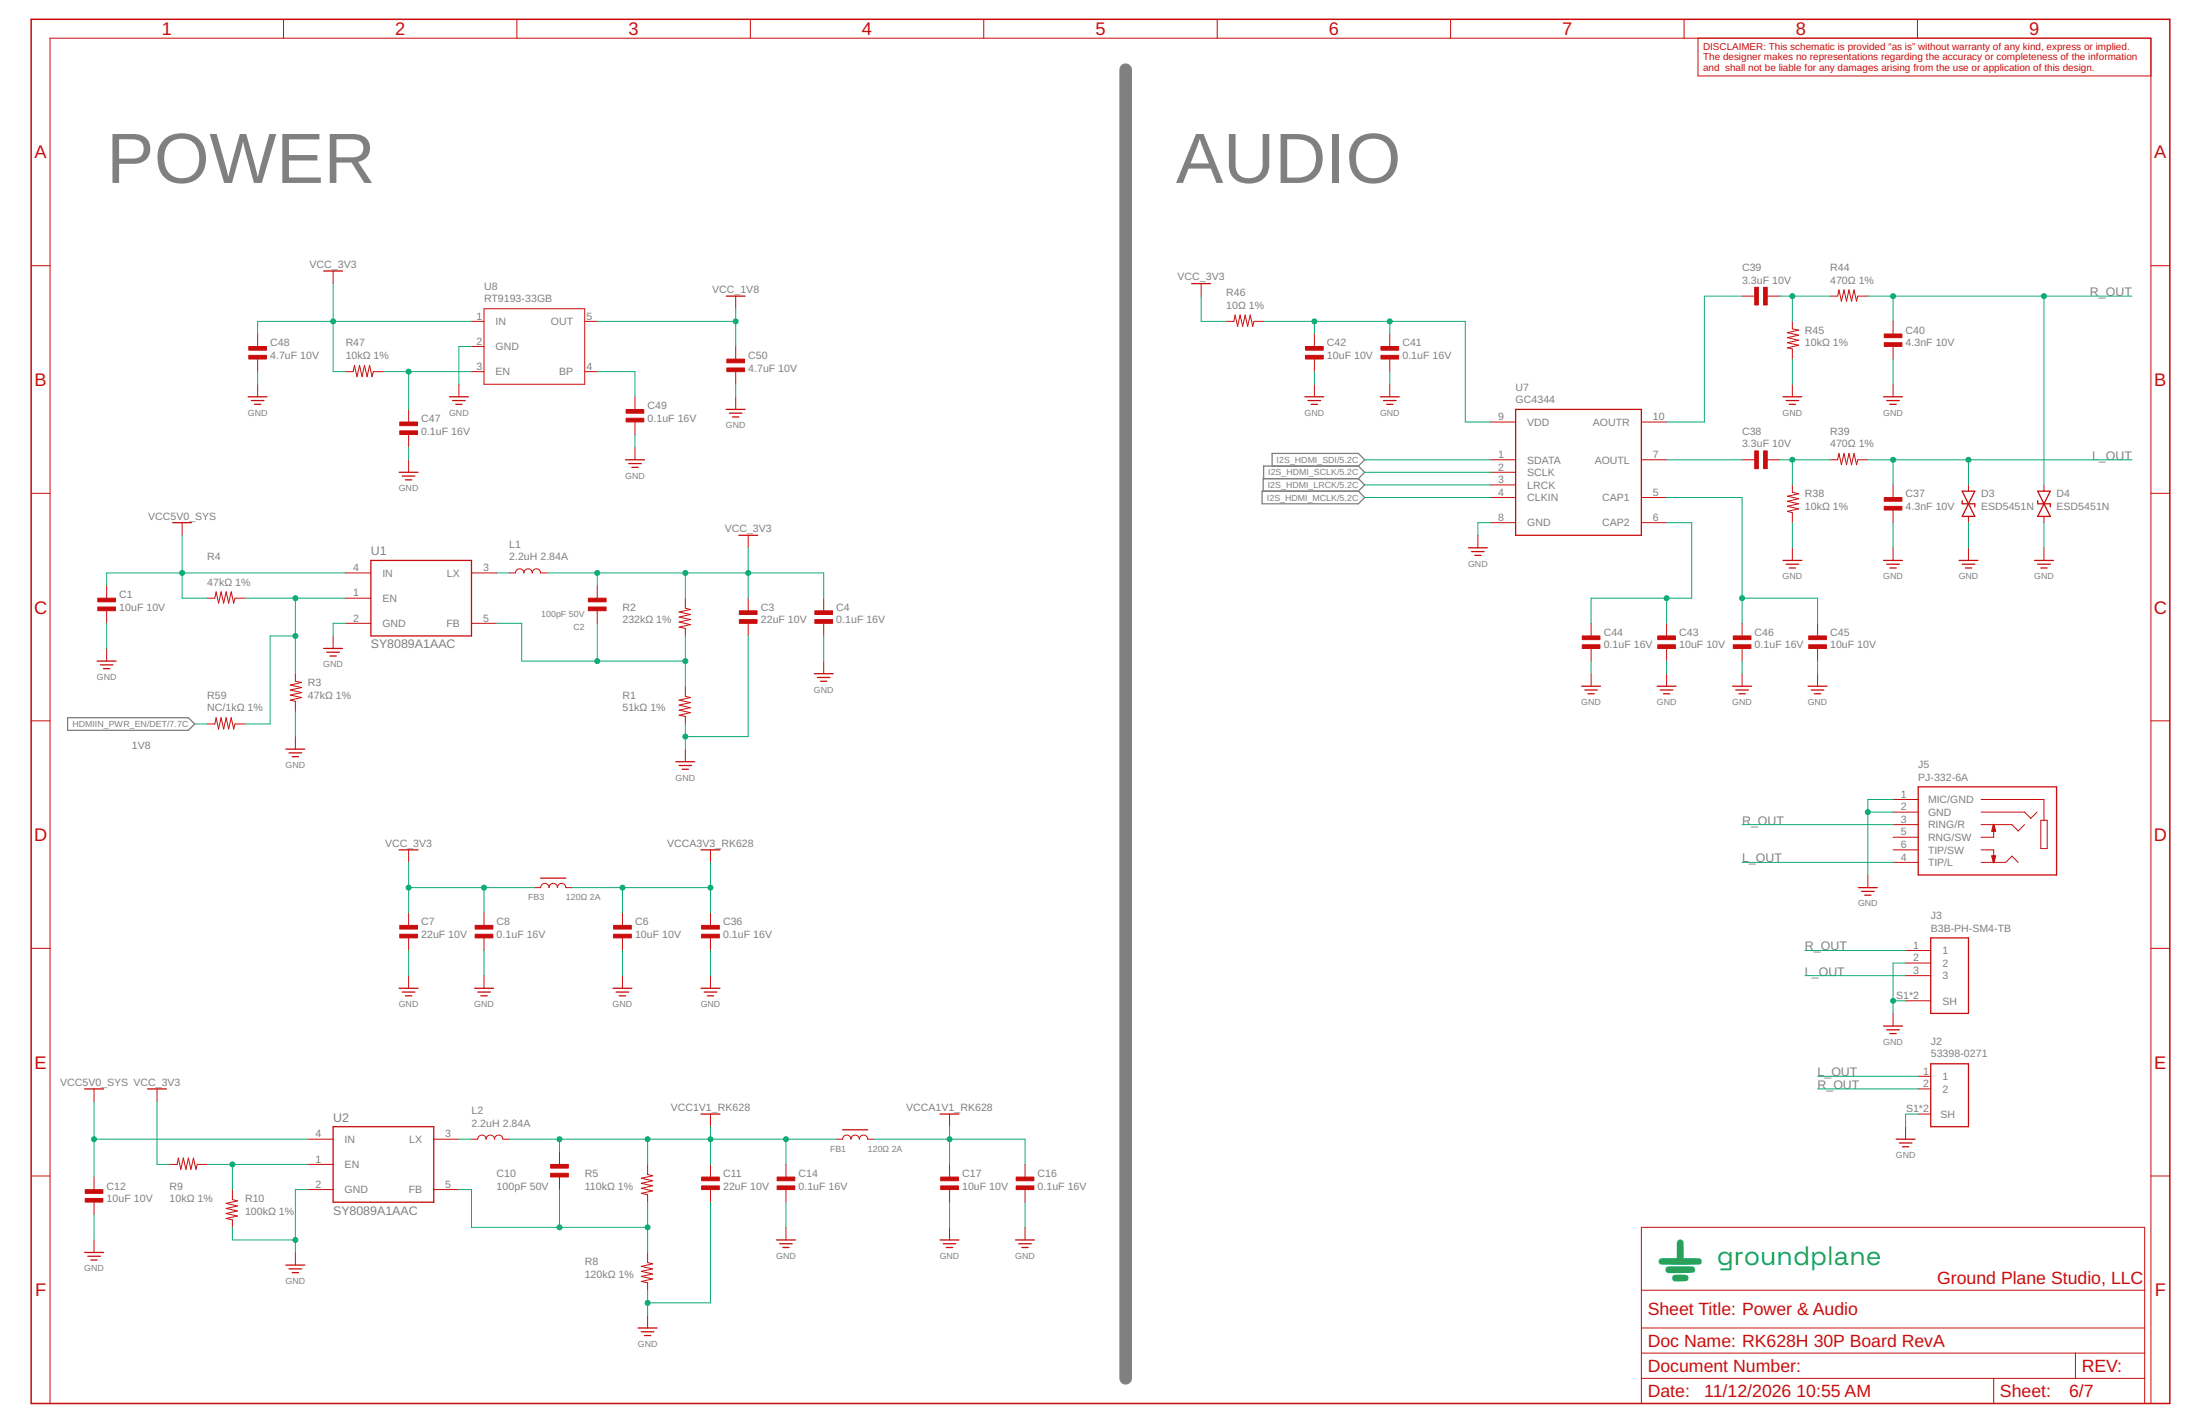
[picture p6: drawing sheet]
<svg xmlns="http://www.w3.org/2000/svg" width="432mm" height="279mm" viewBox="0 0 432 279" stroke-linecap="round" stroke-linejoin="round" font-family="sans-serif">
<path d="M220.9 13.7v256.7" fill="none" stroke="#808080" stroke-width="2.5"/>
<path d="M247.7 96.4h18.9l1.2 1.2-1.2 1.2h-18.9zM249.7 91.4v-2.4h16.9l1.2 1.2-1.2 1.2M266.6 91.4l1.2 1.3-1.2 1.2M266.6 93.9h-18.7v2.5M266.6 91.4h-18.6v2.5M266.6 93.9l1.2 1.2-1.2 1.3M13.3 140.8h23.7l1.2 1.2-1.2 1.3h-23.7z" fill="none" stroke="#808080" stroke-width=".25"/>
<g fill="none" stroke="#c90d0c" stroke-width=".2">
<path d="M55.6 3.8v3.7M101.5 3.8v3.7M147.3 3.8v3.7M193.1 3.8v3.7M238.9 3.8v3.7M284.7 3.8v3.7M330.5 3.8v3.7M333.3 7.5v7.4h88.9M376.3 3.8v3.7M6.1 52.1h3.7M65.4 53.2v2.4M144.4 58.1v2.5"/>
<path d="M235.8 55.6v2.5M341.9 58.1h2.5M346.9 58.1h2.4M359.2 58.1h1.5l.2-1.2 .5 2.2 .5-2.2 .5 2.2 .5-2.2 .5 2.2 .5-2.2 .5 2.2 .2-1h2M422.2 52.1h3.7M50.6 65.5v2.5M50.6 70.5v2.4M50.6 75.4v2.5M67.8 72.9h1.5l.3-1.2 .5 2.2 .5-2.2 .5 2.2 .4-2.2 .6 2.2 .4-2.2 .5 2.2 .3-1h1.9M90.1 75.4v2.5M92.5 63.1h2.5M92.5 68h2.5"/>
<path d="M92.5 72.9h2.5M95 60.6h19.8v14.8h-19.8zM114.8 63.1h2.4M114.8 72.9h2.4M124.6 77.9v2.4M144.4 68v2.5M144.4 72.9v2.5M144.4 77.9v2.4M240.7 63.1h1.5l.2-1.3 .5 2.2 .5-2.2 .5 2.2 .5-2.2 .5 2.2 .5-2.2 .5 2.2 .2-.9h2M258 65.5v2.5M258 70.5v2.4M258 75.4v2.5"/>
<path d="M272.8 65.5v2.5M272.8 70.5v2.4M272.8 75.4v2.5M351.8 63.1v1.4l1.2 .3-2.2 .5 2.2 .5-2.2 .5 2.2 .5-2.2 .4 2.2 .5-2.2 .5 1 .3v2M351.8 75.4v2.5M371.6 63.1v2.4M371.6 68v2.5M371.6 75.4v2.5M6.1 96.8h3.7M80.2 80.3v2.5M80.2 85.3v2.4M80.2 90.2v2.5"/>
<path d="M124.6 82.8v2.5M124.6 87.7v2.5M292.5 90.2h5M292.5 92.7h5M292.5 95.1h5M292.5 97.6h5M292.5 82.8h5M322.2 90.2h4.9M322.2 97.6h4.9M322.2 82.8h4.9M341.9 90.2h2.5M346.9 90.2h2.4"/>
<path d="M351.8 95.1v1.5l1.2 .3-2.2 .5 2.2 .5-2.2 .5 2.2 .4-2.2 .5 2.2 .5-2.2 .5 1 .3v2M359.2 90.2h1.5l.2-1.2 .5 2.2 .5-2.2 .5 2.2 .5-2.2 .5 2.2 .5-2.2 .5 2.2 .2-1h2M371.6 95.1v2.5M386.4 95.1v1.3M401.2 95.1v1.3M422.2 96.8h3.7M20.9 114.9v2.5M20.9 119.8v2.5M35.8 102.6v2.4M40.7 117.4h1.5l.2-1.3 .5 2.2 .5-2.2 .5 2.2 .5-2.2 .5 2.2 .5-2.2 .5 2.2 .2-.9h2M67.8 112.4h5M67.8 117.4h5"/>
<path d="M92.5 112.4h5M99.9 112.4h1.3a.83 .83 0 0 1 .8-.8 .83 .83 0 0 1 .8 .8 .83 .83 0 0 1 .9-.8 .83 .83 0 0 1 .8 .8 .81 .81 0 0 1 .8-.8 .81 .81 0 0 1 .8 .8h1.3M117.2 114.9v2.5M117.2 119.8v2.5M134.5 117.4v1.9l1 .3-2.2 .5 2.2 .5-2.2 .5 2.2 .5-2.2 .4 2.2 .6-2.2 .4 1.2 .3v1.5M146.9 105v2.5M146.9 117.4v2.4M161.7 117.4v2.4M290.1 105v2.5M292.5 102.6h5M322.2 102.6h4.9M351.8 107.5v2.5"/>
<path d="M371.6 100.1v2.5M371.6 107.5v2.5M386.4 101.3v1.3M386.4 107.5v2.5M401.2 101.3v1.3M401.2 107.5v2.5M20.9 127.2v2.5M58 132.2v1.5l1.2 .2-2.2 .5 2.2 .5-2.2 .5 2.2 .5-2.2 .5 2.2 .5-2.2 .5 1 .2v2M65.4 124.8v2.4M67.8 122.3h5M92.5 122.3h5M134.5 134.6v2l1 .3-2.2 .5 2.2 .5-2.2 .4 2.2 .6-2.2 .4 2.2 .5-2.2 .5 1.2 .3v1.4"/>
<path d="M146.9 122.3v2.5M161.7 122.3v2.5M161.7 129.7v2.5M312.3 122.3v2.5M312.3 127.2v2.5M312.3 132.2v2.4M327.1 122.3v2.5M327.1 127.2v2.5M327.1 132.2v2.4M341.9 122.3v2.5M341.9 127.2v2.5M341.9 132.2v2.4"/>
<path d="M356.7 122.3v2.5M356.7 127.2v2.5M356.7 132.2v2.4M6.1 141.4h3.7M40.7 142h1.5l.2-1.2 .5 2.2 .5-2.2 .5 2.2 .5-2.2 .5 2.2 .5-2.2 .5 2.2 .2-1h2M58 144.5v2.5M134.5 147v2.5M371.6 156.9h4.9M371.6 159.3h4.9M388.8 156.9h12.4v4.1M388.8 159.3h8.6l1.2 1.3 1.2-1.3M422.2 141.4h3.7"/>
<path d="M80.2 166.8v2.4M80.2 179.1v2.5M95 179.1v2.5M104.9 174.2h1.2a.83 .83 0 0 1 .8-.9 .83 .83 0 0 1 .9 .9 .83 .83 0 0 1 .8-.9 .83 .83 0 0 1 .8 .9 .83 .83 0 0 1 .8-.9 .83 .83 0 0 1 .9 .9h1.2M122.2 179.1v2.5M139.4 166.8v2.4M139.4 179.1v2.5M366.6 171.7v2.5M371.6 161.8h4.9M371.6 169.2h4.9M371.6 166.8h4.9M371.6 164.3h4.9"/>
<path d="M388.8 166.8h2.5v2.4M388.8 161.8h6.1l1.2 1.2 1.3-1.2M388.8 169.2h4.9l1.2-1.2 1.2 1.2M391.3 161.8v2.5h-2.5M400.6 161h1.2v5.5h-1.2zM6.1 186.1h3.7M80.2 184v2.5M80.2 191.4v2.5M95 184v2.5M95 191.4v2.5M122.2 184v2.5M122.2 191.4v2.5"/>
<path d="M139.4 184v2.5M139.4 191.4v2.5M371.6 198.8v2.5M374 186.5h4.9M374 189h4.9M374 191.4h4.9M374 196.4h4.9M422.2 186.1h3.7M18.5 213.7v2.4M30.8 213.7v2.4M139.4 218.6v2.5M186.4 218.6v2.5"/>
<path d="M376.5 211.2h2.4M376.5 213.7h2.4M376.5 218.6h2.4M6.1 230.7h3.7M18.5 230.9v2.5M18.5 235.9v2.4M33.3 228.5h1.5l.2-1.3 .5 2.2 .5-2.2 .5 2.2 .5-2.2 .5 2.2 .5-2.2 .5 2.2 .2-.9h2M45.6 233.4v2l1 .2-2.2 .5 2.2 .5-2.2 .5 2.2 .5-2.2 .5 2.2 .5-2.2 .5 1.2 .2v1.5M60.4 223.5h5M60.4 228.5h5M60.4 233.4h5M85.1 223.5h5"/>
<path d="M85.1 233.4h5M92.5 223.5h1.3a.83 .83 0 0 1 .8-.8 .83 .83 0 0 1 .8 .8 .83 .83 0 0 1 .8-.8 .83 .83 0 0 1 .9 .8 .81 .81 0 0 1 .8-.8 .81 .81 0 0 1 .8 .8h1.2M109.8 226v2.5M109.8 230.9v2.5M127.1 228.5v1.9l1 .3-2.2 .5 2.2 .5-2.2 .5 2.2 .5-2.2 .5 2.2 .5-2.2 .4 1.2 .3v1.5M139.4 228.5v2.4M139.4 233.4v2.5M154.3 228.5v2.4M154.3 233.4v2.5M164.1 223.5h1.3a.83 .83 0 0 1 .8-.8 .83 .83 0 0 1 .8 .8 .83 .83 0 0 1 .9-.8 .83 .83 0 0 1 .8 .8 .81 .81 0 0 1 .8-.8 .81 .81 0 0 1 .8 .8h1.3M186.4 228.5v2.4M186.4 233.4v2.5"/>
<path d="M201.2 228.5v2.4M201.2 233.4v2.5M374 221.1v2.4M422.2 230.7h3.7M18.5 243.3v2.4M58 245.7v2.5M127.1 245.7v2l1 .3-2.2 .5 2.2 .5-2.2 .4 2.2 .6-2.2 .4 2.2 .5-2.2 .5 1.2 .3v1.5M127.1 258.1v2.5M154.3 240.8v2.5M186.4 240.8v2.5M201.2 240.8v2.5M322.2 240.8h98.7v34.6h-98.7z"/>
<path d="M322.2 253.2h98.7M9.8 275.4v-267.9h412.4v267.9M322.2 265.5h98.7M322.2 270.4h98.7M322.2 260.6h98.7M391.3 270.4v5M407.4 265.5v4.9"/>
</g>
<path d="M6.1 3.8h419.8v271.6h-419.8z" fill="none" stroke="#c90d0c" stroke-width=".3"/>
<g fill="none" stroke="#c90d0c" stroke-width=".25">
<path d="M63.5 53.2h3.7M142.5 58.1h3.7M233.9 55.6h3.7M48.7 77.9h3.7M49.3 78.6h2.5M50 79.3h1.2M88.2 77.9h3.7M88.8 78.6h2.5M89.5 79.3h1.2M256.1 77.9h3.7M256.7 78.6h2.5M257.3 79.3h1.3"/>
<path d="M270.9 77.9h3.7M271.5 78.6h2.5M272.2 79.3h1.2M349.9 77.9h3.8M350.6 78.6h2.4M351.2 79.3h1.2M369.7 77.9h3.7M370.3 78.6h2.5M370.9 79.3h1.3M78.3 92.7h3.7M79 93.4h2.4M79.6 94.1h1.2"/>
<path d="M122.8 90.2h3.7M123.4 91h2.5M124 91.7h1.2M142.5 80.3h3.7M143.2 81.1h2.4M143.8 81.8h1.2M297.5 80.3h24.7v24.7h-24.7zM385.1 96.4h2.5l-1.2 2.4zM385.1 98.2v.6h2.5v.7M386.4 98.8l1.2 2.5h-2.5zM399.9 98.2v.6h2.5v.7M399.9 96.4h2.5l-1.2 2.4z"/>
<path d="M401.2 98.8l1.2 2.5h-2.5zM33.9 102.6h3.7M72.8 110h19.7v14.8h-19.7zM145 105h3.7M288.2 107.5h3.7M288.8 108.2h2.5M289.5 109h1.2M349.9 110h3.8M350.6 110.7h2.4M351.2 111.4h1.2M369.7 110h3.7M370.3 110.7h2.5"/>
<path d="M370.9 111.4h1.3M384.5 110h3.7M385.1 110.7h2.5M385.7 111.4h1.3M399.3 110h3.7M399.9 110.7h2.5M400.6 111.4h1.2M19.1 129.7h3.7M19.7 130.5h2.5M20.3 131.2h1.2M63.5 127.2h3.7M64.1 128h2.5"/>
<path d="M64.7 128.7h1.3M159.8 132.2h3.7M160.4 132.9h2.5M161.1 133.7h1.2M310.4 134.6h3.7M311.1 135.4h2.4M311.7 136.1h1.2M325.2 134.6h3.8M325.9 135.4h2.4M326.5 136.1h1.2M340.1 134.6h3.7M340.7 135.4h2.5"/>
<path d="M341.3 136.1h1.2M354.9 134.6h3.7M355.5 135.4h2.5M356.1 136.1h1.3M56.1 147h3.7M56.7 147.7h2.5M57.4 148.5h1.2M132.7 149.5h3.7M133.3 150.2h2.4M133.9 150.9h1.2M376.5 154.4h27.1v17.3h-27.1zM78.3 166.8h3.7"/>
<path d="M106.1 172.3h5M137.6 166.8h3.7M364.8 174.2h3.7M365.4 174.9h2.5M366 175.6h1.2M78.3 193.9h3.7M79 194.6h2.4M79.6 195.4h1.2M93.2 193.9h3.7M93.8 194.6h2.4M94.4 195.4h1.2M120.3 193.9h3.7"/>
<path d="M120.9 194.6h2.5M121.5 195.4h1.3M137.6 193.9h3.7M138.2 194.6h2.5M138.8 195.4h1.3M378.9 184h7.5v14.8h-7.5zM16.6 213.7h3.7M29 213.7h3.7M137.6 218.6h3.7M184.5 218.6h3.7M369.7 201.3h3.7M370.3 202.1h2.5"/>
<path d="M370.9 202.8h1.3M378.9 208.7h7.5v12.4h-7.5zM65.4 221.1h19.7v14.8h-19.7zM165.4 221.7h4.9M372.2 223.5h3.7M372.8 224.3h2.5M373.4 225h1.2M16.6 245.7h3.7M17.2 246.5h2.5M17.8 247.2h1.3M56.1 248.2h3.7M56.7 249h2.5"/>
<path d="M57.4 249.7h1.2M152.4 243.3h3.7M153 244h2.5M153.6 244.8h1.3M184.5 243.3h3.7M185.1 244h2.5M185.7 244.8h1.3M199.3 243.3h3.7M199.9 244h2.5M200.6 244.8h1.2M125.2 260.6h3.7M125.9 261.3h2.4"/>
<path d="M126.5 262h1.2"/>
</g>
<g fill="#c90d0c" stroke="#c90d0c" stroke-width=".2">
<path d="M16.7 235.1h3.5v.8h-3.5z"/>
<path d="M16.7 233.4h3.5v.7h-3.5z"/>
<path d="M108.1 230.2h3.4v.7h-3.4z"/>
<path d="M108.1 228.5h3.4v.7h-3.4z"/>
<path d="M78.5 183.3h3.4v.7h-3.4z"/>
<path d="M78.5 181.6h3.4v.7h-3.4z"/>
<path d="M137.7 232.7h3.5v.7h-3.5z"/>
<path d="M137.7 230.9h3.5v.8h-3.5z"/>
<path d="M120.4 183.3h3.5v.7h-3.5z"/>
<path d="M120.4 181.6h3.5v.7h-3.5z"/>
<path d="M137.7 183.3h3.5v.7h-3.5z"/>
<path d="M137.7 181.6h3.5v.7h-3.5z"/>
<path d="M184.6 232.7h3.5v.7h-3.5z"/>
<path d="M184.6 230.9h3.5v.8h-3.5z"/>
<path d="M199.5 232.7h3.4v.7h-3.4z"/>
<path d="M199.5 230.9h3.4v.8h-3.4z"/>
<path d="M152.5 232.7h3.5v.7h-3.5z"/>
<path d="M152.5 230.9h3.5v.8h-3.5z"/>
<path d="M93.3 183.3h3.4v.7h-3.4z"/>
<path d="M93.3 181.6h3.4v.7h-3.4z"/>
<path d="M256.2 68h3.5v.7h-3.5z"/>
<path d="M256.2 69.7h3.5v.7h-3.5z"/>
<path d="M271 68h3.5v.7h-3.5z"/>
<path d="M271 69.7h3.5v.7h-3.5z"/>
<path d="M344.4 56.4h.7v3.4h-.7z"/>
<path d="M346.1 56.4h.8v3.4h-.8z"/>
<path d="M369.8 65.5h3.5v.8h-3.5z"/>
<path d="M369.8 67.2h3.5v.8h-3.5z"/>
<path d="M344.4 88.5h.7v3.4h-.7z"/>
<path d="M346.1 88.5h.8v3.4h-.8z"/>
<path d="M369.8 97.6h3.5v.7h-3.5z"/>
<path d="M369.8 99.4h3.5v.7h-3.5z"/>
<path d="M355 124.8h3.5v.7h-3.5z"/>
<path d="M355 126.5h3.5v.7h-3.5z"/>
<path d="M340.2 124.8h3.5v.7h-3.5z"/>
<path d="M340.2 126.5h3.5v.7h-3.5z"/>
<path d="M325.4 124.8h3.4v.7h-3.4z"/>
<path d="M325.4 126.5h3.4v.7h-3.4z"/>
<path d="M310.6 124.8h3.4v.7h-3.4z"/>
<path d="M310.6 126.5h3.4v.7h-3.4z"/>
<path d="M19.2 119.1h3.5v.7h-3.5z"/>
<path d="M19.2 117.4h3.5v.7h-3.5z"/>
<path d="M115.5 119.1h3.5v.7h-3.5z"/>
<path d="M115.5 117.4h3.5v.7h-3.5z"/>
<path d="M145.1 121.6h3.5v.7h-3.5z"/>
<path d="M145.1 119.8h3.5v.8h-3.5z"/>
<path d="M159.9 121.6h3.5v.7h-3.5z"/>
<path d="M159.9 119.8h3.5v.8h-3.5z"/>
<path d="M48.8 68h3.5v.7h-3.5z"/>
<path d="M48.8 69.7h3.5v.7h-3.5z"/>
<path d="M142.7 70.5h3.4v.7h-3.4z"/>
<path d="M142.7 72.2h3.4v.7h-3.4z"/>
<path d="M122.9 80.3h3.5v.8h-3.5z"/>
<path d="M122.9 82.1h3.5v.7h-3.5z"/>
<path d="M78.5 82.8h3.4v.7h-3.4z"/>
<path d="M78.5 84.5h3.4v.8h-3.4z"/>
</g>
<g fill="#c90d0c" stroke="#c90d0c" stroke-width=".2">
<path d="M390.9 167.9h.8l-.3 1.4h-.2z" fill-rule="evenodd"/>
<path d="M391.2 161.7h.2l.3 1.4h-.8z" fill-rule="evenodd"/>
</g>
<g fill="none" stroke="#0dab76" stroke-width=".2">
<path d="M65.4 55.6v17.3h2.4M235.8 58.1v5h4.9M341.9 58.1h-7.4v24.7h-7.4M349.3 58.1h9.9M351.8 58.1v5M366.6 58.1h51.9M371.6 58.1v5M401.2 58.1v37M50.6 72.9v2.5M75.2 72.9h17.3M80.2 72.9v7.4M92.5 63.1h-41.9v2.4"/>
<path d="M92.5 68h-2.4v7.4M117.2 72.9h7.4v5M117.2 63.1h27.2M144.4 60.6v7.4M144.4 75.4v2.5M248.1 63.1h39.5v19.7h4.9M258 63.1v2.4M258 72.9v2.5M272.8 63.1v2.4M272.8 72.9v2.5M351.8 70.5v4.9M371.6 70.5v4.9"/>
<path d="M80.2 87.7v2.5M124.6 85.3v2.4M267.8 92.7h24.7M267.8 95.1h24.7M267.8 90.2h24.7M267.8 97.6h24.7M327.1 97.6h14.8v24.7M327.1 90.2h14.8M349.3 90.2h9.9M351.8 90.2v4.9M366.6 90.2h51.9M371.6 90.2v4.9"/>
<path d="M386.4 90.2v4.9M35.8 105v12.4h4.9M48.1 117.4h19.7M58 117.4v14.8M67.8 112.4h-46.9v2.5M97.5 112.4h2.4M107.4 112.4h54.3v5M117.2 112.4v2.5M134.5 112.4v5M146.9 107.5v9.9M292.5 102.6h-2.4v2.4M327.1 102.6h4.9v14.8h-19.7v4.9"/>
<path d="M327.1 117.4v4.9M341.9 117.4h14.8v4.9M351.8 102.6v4.9M371.6 102.6v4.9M386.4 102.6v4.9M401.2 102.6v4.9M20.9 122.3v4.9M58 139.6v4.9M58 124.8h-5v17.2h-4.9M67.8 122.3h-2.4v2.5M97.5 122.3h4.9v7.4h32.1M117.2 122.3v7.4"/>
<path d="M134.5 124.8v9.8M146.9 124.8v19.7h-12.4M161.7 124.8v4.9M312.3 129.7v2.5M327.1 129.7v2.5M341.9 129.7v2.5M356.7 129.7v2.5M38.2 142h2.5M134.5 142v5M366.6 159.3h5M371.6 156.9h-5v14.8M80.2 169.2v9.9"/>
<path d="M80.2 174.2h24.7M95 174.2v4.9M112.3 174.2h27.1M122.2 174.2v4.9M139.4 169.2v9.9M341.9 169.2h29.7M341.9 161.8h29.7M80.2 186.5v4.9M95 186.5v4.9M122.2 186.5v4.9M139.4 186.5v4.9M354.3 191.4h19.7"/>
<path d="M354.3 186.5h19.7M371.6 196.4h2.4M374 189h-2.4v9.8M18.5 216.1v14.8M30.8 216.1v12.4h2.5M356.7 211.2h19.8M356.7 213.7h19.8M376.5 218.6h-2.5v2.5M18.5 238.3v5M18.5 223.5h41.9M40.7 228.5h19.7M45.6 228.5v4.9"/>
<path d="M60.4 233.4h-2.4v12.3M90.1 233.4h2.4v7.4h34.6M90.1 223.5h2.4M99.9 223.5h64.2M109.8 223.5v2.5M109.8 233.4v7.4M127.1 223.5v5M127.1 235.9v9.8M139.4 221.1v7.4M139.4 235.9v19.7h-12.3M154.3 223.5v5M154.3 235.9v4.9"/>
<path d="M171.6 223.5h29.6v5M186.4 221.1v7.4M186.4 235.9v4.9M201.2 235.9v4.9M45.6 240.8v2.5h12.4M127.1 253.2v4.9"/>
</g>
<g fill="#0dab76" stroke="#0dab76" stroke-width=".2">
<circle cx="58" cy="243.3" r=".49"/>
<circle cx="127.1" cy="255.6" r=".49"/>
<circle cx="134.5" cy="144.5" r=".49"/>
<circle cx="371.6" cy="196.4" r=".49"/>
<circle cx="366.6" cy="159.3" r=".49"/>
<circle cx="186.4" cy="223.5" r=".49"/>
<circle cx="109.8" cy="240.8" r=".49"/>
<circle cx="127.1" cy="240.8" r=".49"/>
<circle cx="45.6" cy="228.5" r=".49"/>
<circle cx="139.4" cy="223.5" r=".49"/>
<circle cx="109.8" cy="223.5" r=".49"/>
<circle cx="127.1" cy="223.5" r=".49"/>
<circle cx="154.3" cy="223.5" r=".49"/>
<circle cx="18.5" cy="223.5" r=".49"/>
<circle cx="35.8" cy="112.4" r=".49"/>
<circle cx="146.9" cy="112.4" r=".49"/>
<circle cx="117.2" cy="112.4" r=".49"/>
<circle cx="134.5" cy="112.4" r=".49"/>
<circle cx="65.4" cy="63.1" r=".49"/>
<circle cx="80.2" cy="174.2" r=".49"/>
<circle cx="95" cy="174.2" r=".49"/>
<circle cx="258" cy="63.1" r=".49"/>
<circle cx="272.8" cy="63.1" r=".49"/>
<circle cx="351.8" cy="58.1" r=".49"/>
<circle cx="371.6" cy="90.2" r=".49"/>
<circle cx="386.4" cy="90.2" r=".49"/>
<circle cx="341.9" cy="117.4" r=".49"/>
<circle cx="327.1" cy="117.4" r=".49"/>
<circle cx="371.6" cy="58.1" r=".49"/>
<circle cx="401.2" cy="58.1" r=".49"/>
<circle cx="80.2" cy="72.9" r=".49"/>
<circle cx="144.4" cy="63.1" r=".49"/>
<circle cx="139.4" cy="174.2" r=".49"/>
<circle cx="122.2" cy="174.2" r=".49"/>
<circle cx="58" cy="124.8" r=".49"/>
<circle cx="58" cy="117.4" r=".49"/>
<circle cx="134.5" cy="129.7" r=".49"/>
<circle cx="117.2" cy="129.7" r=".49"/>
<circle cx="351.8" cy="90.2" r=".49"/>
</g>
<g font-size="13.9" fill="#808080">
<text x="20.9" y="35.9">POWER</text>
<text x="230.8" y="35.9">AUDIO</text>
</g>
<text font-size="8.9" fill="#22a152" x="325.4" y="249.9">G</text>
<text font-size="5.2" fill="#22a152" x="337" y="248.2">groundplane</text>
<g font-size="3.6" fill="#c90d0c">
<text x="31.7" y="6.9">1</text>
<text x="77.6" y="6.9">2</text>
<text x="123.4" y="6.9">3</text>
<text x="169.2" y="6.9">4</text>
<text x="215" y="6.9">5</text>
<text x="260.8" y="6.9">6</text>
<text x="306.6" y="6.9">7</text>
<text x="352.4" y="6.9">8</text>
<text x="398.3" y="6.9">9</text>
<text x="6.8" y="31.1">A</text>
<text x="422.8" y="31.1">A</text>
<text x="6.8" y="75.7">B</text>
<text x="422.8" y="75.7">B</text>
<text x="6.7" y="120.4">C</text>
<text x="422.7" y="120.4">C</text>
<text x="6.7" y="165">D</text>
<text x="422.7" y="165">D</text>
<text x="6.8" y="209.7">E</text>
<text x="422.8" y="209.7">E</text>
<text x="6.9" y="254.3">F</text>
<text x="422.9" y="254.3">F</text>
</g>
<g font-size="3.5" fill="#c90d0c">
<text x="380.2" y="251.9">Ground Plane Studio, LLC</text>
<text x="323.4" y="258.1">Sheet Title: Power &amp; Audio</text>
<text x="323.4" y="269.2">Document Number:</text>
<text x="323.4" y="264.3">Doc Name: RK628H 30P Board RevA</text>
<text x="408.6" y="269.2">REV:</text>
<text x="323.4" y="274.1">Date:</text>
<text x="334.5" y="274.1">11/12/2026</text>
<text x="352.6" y="274.1">10:55 AM</text>
<text x="392.5" y="274.1">Sheet:</text>
<text x="406.1" y="274.1">6/7</text>
</g>
<g font-size="2.4" fill="#808080">
<text x="410.2" y="58.1">R_OUT</text>
<text x="410.6" y="90.2">L_OUT</text>
<text x="72.8" y="109">U1</text>
<text x="72.8" y="127.2">SY8089A1AAC</text>
<text x="341.9" y="161.8">R_OUT</text>
<text x="341.9" y="169.2">L_OUT</text>
<text x="354.3" y="191.4">L_OUT</text>
<text x="354.3" y="186.5">R_OUT</text>
<text x="356.7" y="211.2">L_OUT</text>
<text x="356.7" y="213.7">R_OUT</text>
<text x="65.4" y="220.1">U2</text>
<text x="65.4" y="238.3">SY8089A1AAC</text>
</g>
<g font-size="2.1" fill="#808080">
<text x="60.8" y="52.6">VCC_3V3</text>
<text x="341.9" y="53.2">C39</text>
<text x="359.2" y="53.2">R44</text>
<text x="95" y="59.3">RT9193-33GB</text>
<text x="95" y="56.9">U8</text>
<text x="139.8" y="57.5">VCC_1V8</text>
<text x="231.1" y="55">VCC_3V3</text>
<text x="240.7" y="58.1">R46</text>
<text x="341.9" y="55.6">3.3uF 10V</text>
<text x="359.2" y="55.6">470Ω 1%</text>
<text x="93.5" y="62.7">1</text>
<text x="97.3" y="63.8">IN</text>
<text x="108.1" y="63.8">OUT</text>
<text x="115.1" y="62.7">5</text>
<text x="240.7" y="60.6">10Ω 1%</text>
<text x="354.3" y="65.5">R45</text>
<text x="374" y="65.5">C40</text>
<text x="53" y="70.5">4.7uF 10V</text>
<text x="53" y="68">C48</text>
<text x="67.8" y="70.5">10kΩ 1%</text>
<text x="67.8" y="68">R47</text>
<text x="93.5" y="67.6">2</text>
<text x="97.3" y="68.7">GND</text>
<text x="146.9" y="70.5">C50</text>
<text x="260.4" y="70.5">10uF 10V</text>
<text x="260.4" y="68">C42</text>
<text x="275.3" y="70.5">0.1uF 16V</text>
<text x="275.3" y="68">C41</text>
<text x="354.3" y="68">10kΩ 1%</text>
<text x="374" y="68">4.3nF 10V</text>
<text x="93.5" y="72.6">3</text>
<text x="97.3" y="73.7">EN</text>
<text x="109.7" y="73.7">BP</text>
<text x="115.1" y="72.6">4</text>
<text x="146.9" y="72.9">4.7uF 10V</text>
<text x="297.5" y="76.6">U7</text>
<text x="82.7" y="82.8">C47</text>
<text x="127.1" y="82.8">0.1uF 16V</text>
<text x="127.1" y="80.3">C49</text>
<text x="294" y="82.5">9</text>
<text x="297.5" y="79.1">GC4344</text>
<text x="299.7" y="83.5">VDD</text>
<text x="312.7" y="83.5">AOUTR</text>
<text x="324.4" y="82.5">10</text>
<text x="82.7" y="85.3">0.1uF 16V</text>
<text x="294" y="89.9">1</text>
<text x="324.4" y="89.9">7</text>
<text x="341.9" y="87.7">3.3uF 10V</text>
<text x="341.9" y="85.3">C38</text>
<text x="359.2" y="87.7">470Ω 1%</text>
<text x="359.2" y="85.3">R39</text>
<text x="294" y="92.3">2</text>
<text x="294" y="94.8">3</text>
<text x="299.7" y="90.9">SDATA</text>
<text x="299.7" y="93.4">SCLK</text>
<text x="299.7" y="95.9">LRCK</text>
<text x="313" y="90.9">AOUTL</text>
<text x="29.1" y="101.9">VCC5V0_SYS</text>
<text x="294" y="97.3">4</text>
<text x="299.7" y="98.4">CLKIN</text>
<text x="314.5" y="98.4">CAP1</text>
<text x="324.4" y="97.3">5</text>
<text x="354.3" y="100.1">10kΩ 1%</text>
<text x="354.3" y="97.6">R38</text>
<text x="374" y="100.1">4.3nF 10V</text>
<text x="374" y="97.6">C37</text>
<text x="388.8" y="100.1">ESD5451N</text>
<text x="388.8" y="97.6">D3</text>
<text x="403.6" y="100.1">ESD5451N</text>
<text x="403.6" y="97.6">D4</text>
<text x="99.9" y="107.5">L1</text>
<text x="142.2" y="104.4">VCC_3V3</text>
<text x="294" y="102.2">8</text>
<text x="299.7" y="103.3">GND</text>
<text x="314.5" y="103.3">CAP2</text>
<text x="324.4" y="102.2">6</text>
<text x="40.7" y="110">R4</text>
<text x="69.3" y="112.1">4</text>
<text x="75.1" y="113.2">IN</text>
<text x="87.7" y="113.2">LX</text>
<text x="94.8" y="112.1">3</text>
<text x="99.9" y="110">2.2uH 2.84A</text>
<text x="23.4" y="119.8">10uF 10V</text>
<text x="23.4" y="117.4">C1</text>
<text x="40.7" y="114.9">47kΩ 1%</text>
<text x="69.3" y="117">1</text>
<text x="75.1" y="118.1">EN</text>
<text x="122.2" y="119.8">R2</text>
<text x="149.3" y="119.8">C3</text>
<text x="164.1" y="119.8">C4</text>
<text x="69.3" y="122">2</text>
<text x="75.1" y="123">GND</text>
<text x="87.6" y="123">FB</text>
<text x="94.8" y="122">5</text>
<text x="122.2" y="122.3">232kΩ 1%</text>
<text x="149.3" y="122.3">22uF 10V</text>
<text x="164.1" y="122.3">0.1uF 16V</text>
<text x="314.8" y="124.8">C44</text>
<text x="329.6" y="124.8">C43</text>
<text x="344.4" y="124.8">C46</text>
<text x="359.2" y="124.8">C45</text>
<text x="314.8" y="127.2">0.1uF 16V</text>
<text x="329.6" y="127.2">10uF 10V</text>
<text x="344.4" y="127.2">0.1uF 16V</text>
<text x="359.2" y="127.2">10uF 10V</text>
<text x="40.7" y="137.1">R59</text>
<text x="60.4" y="137.1">47kΩ 1%</text>
<text x="60.4" y="134.6">R3</text>
<text x="122.2" y="137.1">R1</text>
<text x="40.7" y="139.6">NC/1kΩ 1%</text>
<text x="122.2" y="139.6">51kΩ 1%</text>
<text x="25.9" y="147">1V8</text>
<text x="376.5" y="153.2">PJ-332-6A</text>
<text x="376.5" y="150.7">J5</text>
<text x="373.1" y="156.5">1</text>
<text x="373.1" y="161.5">3</text>
<text x="373.1" y="159">2</text>
<text x="378.4" y="157.6">MIC/GND</text>
<text x="378.4" y="160.1">GND</text>
<text x="75.6" y="166.1">VCC_3V3</text>
<text x="131" y="166.1">VCCA3V3_RK628</text>
<text x="373.1" y="163.9">5</text>
<text x="373.1" y="166.4">6</text>
<text x="378.4" y="162.5">RING/R</text>
<text x="378.4" y="165">RNG/SW</text>
<text x="378.4" y="167.5">TIP/SW</text>
<text x="373.1" y="168.9">4</text>
<text x="378.4" y="170">TIP/L</text>
<text x="82.7" y="184">22uF 10V</text>
<text x="82.7" y="181.6">C7</text>
<text x="97.5" y="184">0.1uF 16V</text>
<text x="97.5" y="181.6">C8</text>
<text x="124.6" y="184">10uF 10V</text>
<text x="124.6" y="181.6">C6</text>
<text x="141.9" y="184">0.1uF 16V</text>
<text x="141.9" y="181.6">C36</text>
<text x="379" y="182.8">B3B-PH-SM4-TB</text>
<text x="379" y="180.3">J3</text>
<text x="375.5" y="186.1">1</text>
<text x="375.5" y="188.6">2</text>
<text x="375.5" y="191.1">3</text>
<text x="381.2" y="187.2">1</text>
<text x="381.2" y="189.7">2</text>
<text x="372.2" y="196">S1*2</text>
<text x="381.2" y="192.2">3</text>
<text x="381.2" y="197.1">SH</text>
<text x="379" y="207.5">53398-0271</text>
<text x="379" y="205">J2</text>
<text x="11.8" y="213">VCC5V0_SYS VCC_3V3</text>
<text x="377.4" y="210.8">1</text>
<text x="377.4" y="213.3">2</text>
<text x="381.2" y="211.9">1</text>
<text x="381.2" y="214.4">2</text>
<text x="92.5" y="221.1">2.2uH 2.84A</text>
<text x="92.5" y="218.6">L2</text>
<text x="131.6" y="218">VCC1V1_RK628</text>
<text x="177.9" y="218">VCCA1V1_RK628</text>
<text x="374.1" y="218.2">S1*2</text>
<text x="380.9" y="219.3">SH</text>
<text x="61.9" y="223.2">4</text>
<text x="67.6" y="224.3">IN</text>
<text x="80.3" y="224.3">LX</text>
<text x="87.4" y="223.2">3</text>
<text x="20.9" y="233.4">C12</text>
<text x="33.3" y="233.4">R9</text>
<text x="61.9" y="228.1">1</text>
<text x="61.9" y="233.1">2</text>
<text x="67.6" y="229.2">EN</text>
<text x="87.4" y="233.1">5</text>
<text x="97.5" y="233.4">100pF 50V</text>
<text x="97.5" y="230.9">C10</text>
<text x="114.8" y="233.4">110kΩ 1%</text>
<text x="114.8" y="230.9">R5</text>
<text x="141.9" y="233.4">22uF 10V</text>
<text x="141.9" y="230.9">C11</text>
<text x="156.7" y="233.4">0.1uF 16V</text>
<text x="156.7" y="230.9">C14</text>
<text x="188.8" y="233.4">10uF 10V</text>
<text x="188.8" y="230.9">C17</text>
<text x="203.6" y="233.4">0.1uF 16V</text>
<text x="203.6" y="230.9">C16</text>
<text x="20.9" y="235.9">10uF 10V</text>
<text x="33.3" y="235.9">10kΩ 1%</text>
<text x="48.1" y="238.3">100kΩ 1%</text>
<text x="48.1" y="235.9">R10</text>
<text x="67.6" y="234.1">GND</text>
<text x="80.2" y="234.1">FB</text>
<text x="114.8" y="250.7">120kΩ 1%</text>
<text x="114.8" y="248.2">R8</text>
</g>
<g font-size="1.9" fill="#c90d0c">
<text x="334.3" y="9.8">DISCLAIMER: This schematic is provided “as is” without warranty of any kind, express or implied.</text>
<text x="334.3" y="11.8">The designer makes no representations regarding the accuracy or completeness of the information</text>
<text x="334.3" y="13.9">and shall not be liable for any damages arising from the use or application of this design.</text>
</g>
<g font-size="1.7" fill="#808080">
<text x="48.6" y="81.6">GND</text>
<text x="88.1" y="81.6">GND</text>
<text x="256" y="81.6">GND</text>
<text x="270.9" y="81.6">GND</text>
<text x="349.9" y="81.6">GND</text>
<text x="369.6" y="81.6">GND</text>
<text x="142.5" y="84">GND</text>
<text x="122.7" y="93.9">GND</text>
<text x="248.8" y="95.8">I2S_HDMI_LRCK/5.2C</text>
<text x="248.9" y="93.3">I2S_HDMI_SCLK/5.2C</text>
<text x="250.6" y="90.8">I2S_HDMI_SDI/5.2C</text>
<text x="78.3" y="96.4">GND</text>
<text x="248.7" y="98.2">I2S_HDMI_MCLK/5.2C</text>
<text x="288.1" y="111.2">GND</text>
<text x="349.9" y="113.7">GND</text>
<text x="369.6" y="113.7">GND</text>
<text x="384.4" y="113.7">GND</text>
<text x="399.3" y="113.7">GND</text>
<text x="106.2" y="121.1">100pF 50V</text>
<text x="112.5" y="123.5">C2</text>
<text x="63.5" y="130.9">GND</text>
<text x="19" y="133.4">GND</text>
<text x="159.7" y="135.9">GND</text>
<text x="14.2" y="142.7">HDMIIN_PWR_EN/DET/7.7C</text>
<text x="310.4" y="138.4">GND</text>
<text x="325.2" y="138.4">GND</text>
<text x="340" y="138.4">GND</text>
<text x="354.8" y="138.4">GND</text>
<text x="56" y="150.7">GND</text>
<text x="132.6" y="153.2">GND</text>
<text x="103.6" y="176.6">FB3</text>
<text x="111.1" y="176.6">120Ω 2A</text>
<text x="364.7" y="177.9">GND</text>
<text x="78.3" y="197.6">GND</text>
<text x="93.1" y="197.6">GND</text>
<text x="120.2" y="197.6">GND</text>
<text x="137.5" y="197.6">GND</text>
<text x="369.6" y="205">GND</text>
<text x="162.9" y="226">FB1</text>
<text x="170.3" y="226">120Ω 2A</text>
<text x="372.1" y="227.2">GND</text>
<text x="16.5" y="249.5">GND</text>
<text x="56" y="251.9">GND</text>
<text x="152.3" y="247">GND</text>
<text x="184.4" y="247">GND</text>
<text x="199.3" y="247">GND</text>
<text x="125.2" y="264.3">GND</text>
</g>
</svg>
